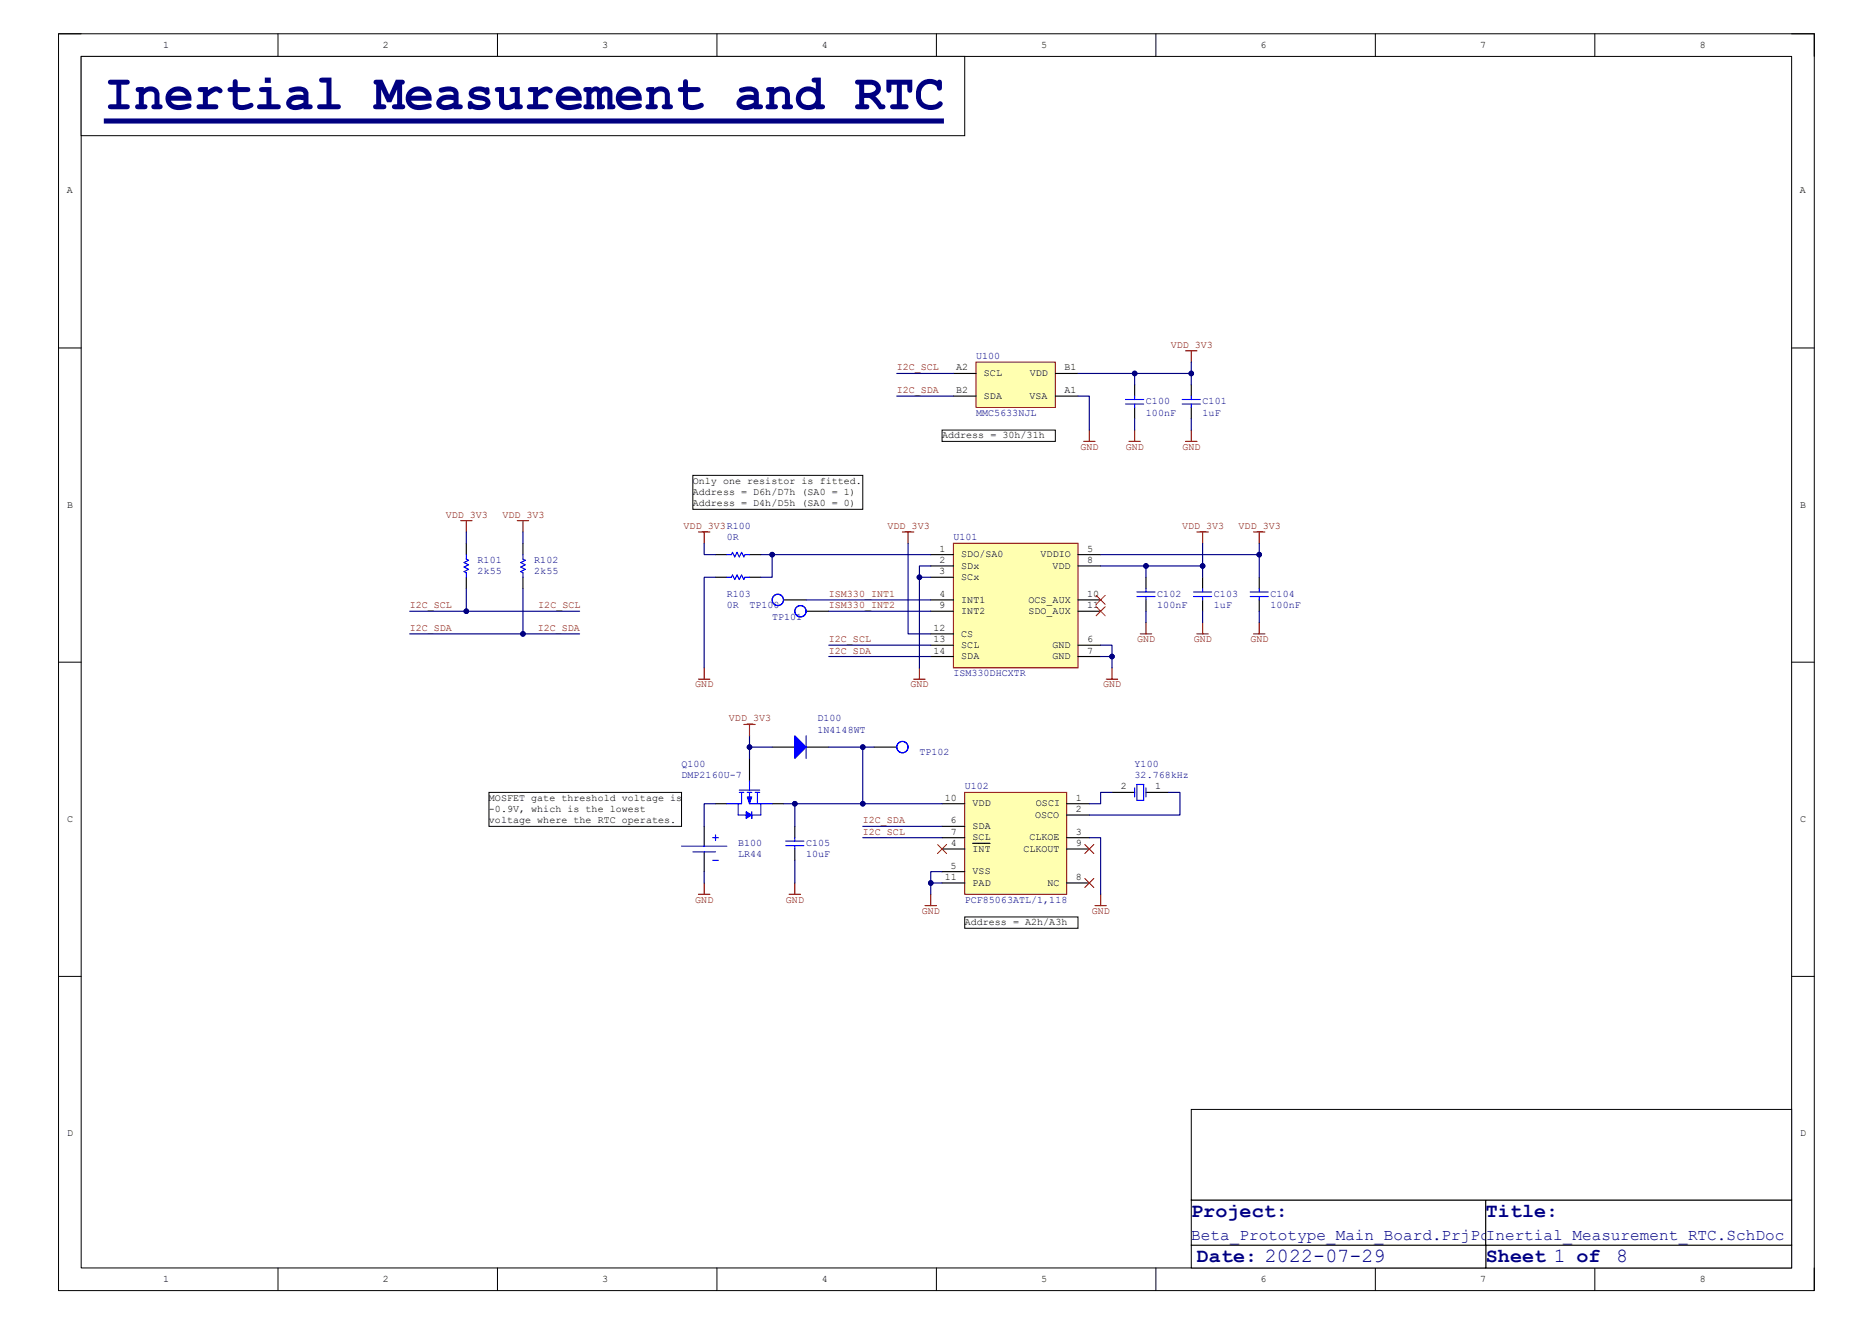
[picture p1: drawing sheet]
<svg xmlns="http://www.w3.org/2000/svg" width="420mm" height="297mm" viewBox="0 0 420 297" stroke-linecap="round" stroke-linejoin="round" font-family="sans-serif">
<path d="M13.1 7.6h393.7v281.9h-393.7z" fill="none" stroke="#000" stroke-width=".22"/>
<path d="M18.2 12.7h383.5v271.7h-383.5z" fill-rule="evenodd" fill="#fff"/>
<g fill="none" stroke="#000" stroke-width=".22">
<path d="M13.1 7.6h5.1M18.2 12.7h383.5v271.7h-383.5zM62.3 7.6v5.1M111.5 7.6v5.1M160.8 7.6v5.1M210 7.6v5.1M259.2 7.6v5.1M308.4 7.6v5.1M357.6 7.6v5.1M401.7 7.6h5.1v5.1M13.1 78.1h5.1M401.7 78.1h5.1"/>
<path d="M13.1 148.5h5.1M401.7 148.5h5.1M13.1 219h5.1M401.7 219h5.1M62.3 284.4v5.1M111.5 284.4v5.1M160.8 284.4v5.1M210 284.4v5.1M259.2 284.4v5.1M308.4 284.4v5.1M357.6 284.4v5.1M406.8 284.4v5.1"/>
</g>
<path d="M213.8 121.9h27.9v27.9h-27.9z" fill-rule="evenodd" fill="#ffffb0"/>
<path d="M213.8 121.9h27.9v27.9h-27.9z" fill="none" stroke="#800000" stroke-width=".22"/>
<g fill="none" stroke="#000" stroke-width=".25">
<path d="M160.4 124.4h2.6M160.4 129.5h2.6M168.1 124.4h2.5M168.1 129.5h2.5M208.7 124.4h5.1M208.7 127h5.1M208.7 129.5h5.1M208.7 134.6h5.1M208.7 137.1h5.1M241.7 124.4h5.1M241.7 127h5.1M241.7 134.6h5.1"/>
<path d="M241.7 137.1h5.1M257 129.5v2.5M257 134.6v2.5M282.4 129.5v2.5M282.4 134.6v2.5M208.7 144.7h5.1M208.7 147.3h5.1M208.7 142.2h5.1M241.7 144.7h5.1M241.7 147.3h5.1"/>
</g>
<path d="M163 129.5h1l.3-.5 .5 1 .5-1 .5 1 .5-1 .5 1 .2-.5h1.1M163 124.4h1l.3-.5 .5 1 .5-1 .5 1 .5-1 .5 1 .2-.5h1.1M254.9 132.8h4.1M254.9 133.8h4.1M257 132v.8M257 133.8v.8M280.3 132.8h4.1M280.3 133.8h4.1M282.4 132v.8M282.4 133.8v.8" fill="none" stroke="#00f" stroke-width=".25"/>
<g fill="none" stroke="#800000" stroke-width=".25">
<path d="M156.6 119.3h2.6M157.9 119.3v2.6M202.4 119.3h2.5M203.6 119.3v2.6M268.4 119.3h2.5M269.7 119.3v2.6M281.1 119.3h2.5M282.4 119.3v2.6M257 139.7v2.5M269.7 139.7v2.5M282.4 139.7v2.5M156.6 152.4h2.6"/>
<path d="M157.9 149.8v2.6M204.9 152.4h2.5M206.2 149.8v2.6M248.1 152.4h2.5M249.3 149.8v2.6M255.7 142.2h2.5M268.4 142.2h2.5M281.1 142.2h2.5"/>
</g>
<path d="M245.8 133.6l2 2M245.8 136.1l2 2M247.8 133.6l-2 2M247.8 136.1l-2 2" fill="none" stroke="#f00" stroke-width=".22"/>
<path d="M218.9 81.2h17.7v10.2h-17.7z" fill-rule="evenodd" fill="#ffffb0"/>
<path d="M218.9 81.2h17.7v10.2h-17.7z" fill="none" stroke="#800000" stroke-width=".22"/>
<g fill="none" stroke="#000" stroke-width=".25">
<path d="M213.8 88.9h5.1M213.8 83.8h5.1M236.6 88.9h5.1M236.6 83.8h5.1M254.4 86.3v2.6M254.4 91.4v2.5M267.1 86.3v2.6M267.1 91.4v2.5M104.6 121.9v2.5M104.6 129.5v2.5M117.3 121.9v2.5M117.3 129.5v2.5"/>
<path d="M269.7 129.5v2.5M269.7 134.6v2.5"/>
</g>
<path d="M265.9 78.7h2.5M267.1 78.7v2.5M243 99h2.5M244.3 96.5v2.5M253.2 99h2.5M254.4 96.5v2.5M265.9 99h2.5M267.1 96.5v2.5M103.3 116.8h2.5M104.6 116.8v2.5M116 116.8h2.5M117.3 116.8v2.5" fill="none" stroke="#800000" stroke-width=".25"/>
<g fill="none" stroke="#00f" stroke-width=".25">
<path d="M252.4 90.6h4.1M252.4 89.6h4.1M254.4 88.9v.7M254.4 90.6v.8M265.1 90.6h4.1M265.1 89.6h4.1M267.1 88.9v.7M267.1 90.6v.8M104.6 124.4v1l.5 .3-1 .5 1 .5-1 .5 1 .5-1 .5 .5 .3v1M117.3 124.4v1l.5 .3-1 .5 1 .5-1 .5 1 .5-1 .5 .5 .3v1M267.6 132.8h4.1M267.6 133.8h4.1"/>
<path d="M269.7 132v.8M269.7 133.8v.8"/>
</g>
<path d="M18.2 12.7h198.1v17.7h-198.1z" fill-rule="evenodd" fill="#fff"/>
<path d="M18.2 12.7h198.1v17.7h-198.1z" fill="none" stroke="#000" stroke-width=".22"/>
<path d="M23.3 27.1h188.4" fill="none" stroke="#000080" stroke-width="1.1" stroke-linecap="butt"/>
<path d="M249.3 177.8h5.1M257 177.8h5" fill="none" stroke="#000" stroke-width=".25"/>
<path d="M254.4 176.7v2.1M254.9 176h1.6v3.5h-1.6zM257 176.7v2.1" fill="none" stroke="#00f" stroke-width=".25"/>
<path d="M157.9 198.1v2.5M156.6 200.6h2.6M207.4 203.2h2.6M208.7 200.6v2.6" fill="none" stroke="#800000" stroke-width=".25"/>
<path d="M210.2 189.4l2.1 2.1M212.3 189.4l-2.1 2.1" fill="none" stroke="#f00" stroke-width=".22"/>
<path d="M216.3 177.8h22.9v22.8h-22.9z" fill-rule="evenodd" fill="#ffffb0"/>
<path d="M216.3 177.8h22.9v22.8h-22.9z" fill="none" stroke="#800000" stroke-width=".22"/>
<g fill="none" stroke="#000" stroke-width=".25">
<path d="M175.7 134.6h5.1M180.8 137.1h5M196 167.6h5.1M211.2 180.3h5.1M211.2 187.9h5.1M211.2 190.5h5.1M211.2 195.5h5.1M211.2 185.4h5.1M211.2 198.1h5.1M218.1 189.2h3.9M239.2 180.3h5.1M239.2 182.8h5.1"/>
<path d="M239.2 187.9h5.1M239.2 190.5h5.1M239.2 198.1h5.1"/>
</g>
<path d="M245.5 203.2h2.6M246.8 200.6v2.6" fill="none" stroke="#800000" stroke-width=".25"/>
<path d="M243.2 197.1l2.1 2M243.2 189.4l2.1 2.1M245.3 197.1l-2.1 2M245.3 189.4l-2.1 2.1" fill="none" stroke="#f00" stroke-width=".22"/>
<g fill="none" stroke="#00f" stroke-width=".25">
<circle cx="174.4" cy="134.6" r="1.27"/>
<circle cx="179.5" cy="137.1" r="1.27"/>
<circle cx="202.4" cy="167.6" r="1.27"/>
</g>
<path d="M155.4 106.6h38.1v7.7h-38.1z" fill-rule="evenodd" fill="#fff"/>
<path d="M155.4 106.6h38.1v7.7h-38.1z" fill="none" stroke="#000" stroke-width=".22"/>
<path d="M216.3 205.7h25.4v2.5h-25.4z" fill-rule="evenodd" fill="#fff"/>
<path d="M216.3 205.7h25.4v2.5h-25.4z" fill="none" stroke="#000" stroke-width=".22"/>
<path d="M211.2 96.5h25.4v2.5h-25.4z" fill-rule="evenodd" fill="#fff"/>
<path d="M211.2 96.5h25.4v2.5h-25.4z" fill="none" stroke="#000" stroke-width=".22"/>
<path d="M267.1 269.2h66.1v10.2h-66.1z" fill-rule="evenodd" fill="#fff"/>
<path d="M267.1 269.2h66.1v10.2h-66.1z" fill="none" stroke="#000" stroke-width=".22"/>
<path d="M333.2 269.2h68.5v10.2h-68.5z" fill-rule="evenodd" fill="#fff"/>
<path d="M333.2 269.2h68.5v10.2h-68.5z" fill="none" stroke="#000" stroke-width=".22"/>
<path d="M267.1 248.9h134.6v20.3h-134.6z" fill-rule="evenodd" fill="#fff"/>
<path d="M267.1 248.9h134.6v20.3h-134.6z" fill="none" stroke="#000" stroke-width=".22"/>
<path d="M333.2 279.4h68.5v5h-68.5z" fill-rule="evenodd" fill="#fff"/>
<path d="M333.2 279.4h68.5v5h-68.5z" fill="none" stroke="#000" stroke-width=".22"/>
<path d="M267.1 279.4h66.1v5h-66.1z" fill-rule="evenodd" fill="#fff"/>
<path d="M267.1 279.4h66.1v5h-66.1z" fill="none" stroke="#000" stroke-width=".22"/>
<path d="M173.1 167.6h5.1M180.8 167.6h5M157.9 185.4v4.4M157.9 191.1v4.4" fill="none" stroke="#000" stroke-width=".25"/>
<path d="M152.8 189.8h10.2M155.4 191.1h5M159.8 187.9h1.3M159.8 193h1.3M160.4 187.3v1.3" fill="none" stroke="#00f" stroke-width=".25"/>
<path d="M178.2 165.1l2.6 2.5-2.6 2.5z" fill="#00f"/>
<path d="M165.8 177.2h4.5M165.8 177.8h1M166.3 177.8v2.5M167.6 177.8h1M168.1 175.2v2M168.1 177.8v2.5h2.5M169.3 177.8h1M169.8 177.8v2.5M178.2 165.1l2.6 2.5-2.6 2.5zM180.8 165.1v5M165.5 180.3v2.5h1.8M168.6 182.8h2" fill="none" stroke="#00f" stroke-width=".25"/>
<path d="M168.1 170.1v5.1M160.4 180.3h2.6M173.1 180.3h2.6" fill="none" stroke="#000" stroke-width=".25"/>
<path d="M167.6 178.8h1l-.5 1.5z" fill="#00f"/>
<path d="M167.6 178.8h1l-.5 1.5z" fill="none" stroke="#00f" stroke-width=".22"/>
<path d="M165.5 180.3h.8M170.6 180.3v2.5" fill="none" stroke="#00f" stroke-width=".25"/>
<path d="M167.3 182.1l1.3 .7-1.3 .8z" fill="#00f"/>
<path d="M167.3 182.1l1.3 .7-1.3 .8z" fill="none" stroke="#00f" stroke-width=".22"/>
<path d="M163 180.3h2.5M168.6 182.1v1.5M170.6 180.3h2.5" fill="none" stroke="#00f" stroke-width=".25"/>
<path d="M257 127v2.5M257 137.1v2.6M269.7 137.1v2.6" fill="none" stroke="#000080" stroke-width=".25"/>
<circle cx="257" cy="127" r=".51" fill="#000080"/>
<circle cx="257" cy="127" r=".51" fill="none" stroke="#000080" stroke-width=".22"/>
<path d="M282.4 137.1v2.6M246.8 147.3h2.5v2.5" fill="none" stroke="#000080" stroke-width=".25"/>
<circle cx="249.3" cy="147.3" r=".51" fill="#000080"/>
<circle cx="249.3" cy="147.3" r=".51" fill="none" stroke="#000080" stroke-width=".22"/>
<path d="M246.8 144.7h2.5v2.6" fill="none" stroke="#000080" stroke-width=".25"/>
<circle cx="249.3" cy="147.3" r=".51" fill="#000080"/>
<circle cx="249.3" cy="147.3" r=".51" fill="none" stroke="#000080" stroke-width=".22"/>
<path d="M246.8 124.4h35.6v5.1" fill="none" stroke="#000080" stroke-width=".25"/>
<circle cx="282.4" cy="124.4" r=".51" fill="#000080"/>
<circle cx="282.4" cy="124.4" r=".51" fill="none" stroke="#000080" stroke-width=".22"/>
<path d="M282.4 121.9v2.5" fill="none" stroke="#000080" stroke-width=".25"/>
<circle cx="282.4" cy="124.4" r=".51" fill="#000080"/>
<circle cx="282.4" cy="124.4" r=".51" fill="none" stroke="#000080" stroke-width=".22"/>
<path d="M269.7 121.9v5.1" fill="none" stroke="#000080" stroke-width=".25"/>
<circle cx="269.7" cy="127" r=".51" fill="#000080"/>
<circle cx="269.7" cy="127" r=".51" fill="none" stroke="#000080" stroke-width=".22"/>
<path d="M208.7 129.5h-2.5v20.3" fill="none" stroke="#000080" stroke-width=".25"/>
<circle cx="206.2" cy="129.5" r=".51" fill="#000080"/>
<circle cx="206.2" cy="129.5" r=".51" fill="none" stroke="#000080" stroke-width=".22"/>
<path d="M208.7 127h-2.5v2.5" fill="none" stroke="#000080" stroke-width=".25"/>
<circle cx="206.2" cy="129.5" r=".51" fill="#000080"/>
<circle cx="206.2" cy="129.5" r=".51" fill="none" stroke="#000080" stroke-width=".22"/>
<path d="M160.4 129.5h-2.5v20.3M170.6 124.4h2.5v5.1h-2.5M185.8 137.1h22.9M203.6 121.9v20.3h5.1M185.8 144.7h22.9M185.8 147.3h22.9" fill="none" stroke="#000080" stroke-width=".25"/>
<circle cx="173.1" cy="124.4" r=".51" fill="#000080"/>
<circle cx="173.1" cy="124.4" r=".51" fill="none" stroke="#000080" stroke-width=".22"/>
<path d="M157.9 121.9v2.5h2.5M173.1 124.4h35.6" fill="none" stroke="#000080" stroke-width=".25"/>
<circle cx="173.1" cy="124.4" r=".51" fill="#000080"/>
<circle cx="173.1" cy="124.4" r=".51" fill="none" stroke="#000080" stroke-width=".22"/>
<path d="M254.4 83.8v2.5" fill="none" stroke="#000080" stroke-width=".25"/>
<circle cx="254.4" cy="83.8" r=".51" fill="#000080"/>
<circle cx="254.4" cy="83.8" r=".51" fill="none" stroke="#000080" stroke-width=".22"/>
<path d="M201.1 83.8h12.7M201.1 88.9h12.7M241.7 88.9h2.6v7.6M254.4 93.9v2.6M267.1 93.9v2.6M104.6 132v5.1" fill="none" stroke="#000080" stroke-width=".25"/>
<circle cx="104.6" cy="137.1" r=".51" fill="#000080"/>
<circle cx="104.6" cy="137.1" r=".51" fill="none" stroke="#000080" stroke-width=".22"/>
<path d="M117.3 132v10.2h12.7" fill="none" stroke="#000080" stroke-width=".25"/>
<circle cx="117.3" cy="142.2" r=".51" fill="#000080"/>
<circle cx="117.3" cy="142.2" r=".51" fill="none" stroke="#000080" stroke-width=".22"/>
<path d="M91.9 142.2h25.4" fill="none" stroke="#000080" stroke-width=".25"/>
<circle cx="117.3" cy="142.2" r=".51" fill="#000080"/>
<circle cx="117.3" cy="142.2" r=".51" fill="none" stroke="#000080" stroke-width=".22"/>
<path d="M104.6 119.3v2.6M117.3 119.3v2.6M157.9 195.5v2.6M193.5 187.9h17.7M193.5 185.4h17.7M211.2 198.1h-2.5v2.5" fill="none" stroke="#000080" stroke-width=".25"/>
<circle cx="208.7" cy="198.1" r=".51" fill="#000080"/>
<circle cx="208.7" cy="198.1" r=".51" fill="none" stroke="#000080" stroke-width=".22"/>
<path d="M211.2 195.5h-2.5v2.6" fill="none" stroke="#000080" stroke-width=".25"/>
<circle cx="208.7" cy="198.1" r=".51" fill="#000080"/>
<circle cx="208.7" cy="198.1" r=".51" fill="none" stroke="#000080" stroke-width=".22"/>
<path d="M241.7 83.8h25.4M249.3 177.8h-2.5v2.5h-2.5M262 177.8h2.6v5h-20.3M244.3 187.9h2.5v12.7" fill="none" stroke="#000080" stroke-width=".25"/>
<circle cx="267.1" cy="83.8" r=".51" fill="#000080"/>
<circle cx="267.1" cy="83.8" r=".51" fill="none" stroke="#000080" stroke-width=".22"/>
<circle cx="254.4" cy="83.8" r=".51" fill="#000080"/>
<circle cx="254.4" cy="83.8" r=".51" fill="none" stroke="#000080" stroke-width=".22"/>
<path d="M246.8 127h22.9v2.5" fill="none" stroke="#000080" stroke-width=".25"/>
<circle cx="269.7" cy="127" r=".51" fill="#000080"/>
<circle cx="269.7" cy="127" r=".51" fill="none" stroke="#000080" stroke-width=".22"/>
<circle cx="257" cy="127" r=".51" fill="#000080"/>
<circle cx="257" cy="127" r=".51" fill="none" stroke="#000080" stroke-width=".22"/>
<path d="M267.1 81.2v5.1" fill="none" stroke="#000080" stroke-width=".25"/>
<circle cx="267.1" cy="83.8" r=".51" fill="#000080"/>
<circle cx="267.1" cy="83.8" r=".51" fill="none" stroke="#000080" stroke-width=".22"/>
<path d="M91.9 137.1h38.1" fill="none" stroke="#000080" stroke-width=".25"/>
<circle cx="104.6" cy="137.1" r=".51" fill="#000080"/>
<circle cx="104.6" cy="137.1" r=".51" fill="none" stroke="#000080" stroke-width=".22"/>
<path d="M180.8 134.6h27.9M168.1 165.1v2.5h5M160.4 180.3h-2.5v5.1" fill="none" stroke="#000080" stroke-width=".25"/>
<circle cx="168.1" cy="167.6" r=".51" fill="#000080"/>
<circle cx="168.1" cy="167.6" r=".51" fill="none" stroke="#000080" stroke-width=".22"/>
<path d="M166.8 162.5h2.5M168.1 162.5v2.6" fill="none" stroke="#800000" stroke-width=".25"/>
<path d="M168.1 167.6v2.5" fill="none" stroke="#000080" stroke-width=".25"/>
<circle cx="168.1" cy="167.6" r=".51" fill="#000080"/>
<circle cx="168.1" cy="167.6" r=".51" fill="none" stroke="#000080" stroke-width=".22"/>
<path d="M175.7 180.3h35.5" fill="none" stroke="#000080" stroke-width=".25"/>
<circle cx="178.2" cy="180.3" r=".51" fill="#000080"/>
<circle cx="178.2" cy="180.3" r=".51" fill="none" stroke="#000080" stroke-width=".22"/>
<circle cx="193.5" cy="180.3" r=".51" fill="#000080"/>
<circle cx="193.5" cy="180.3" r=".51" fill="none" stroke="#000080" stroke-width=".22"/>
<path d="M185.8 167.6h7.7" fill="none" stroke="#000080" stroke-width=".25"/>
<circle cx="193.5" cy="167.6" r=".51" fill="#000080"/>
<circle cx="193.5" cy="167.6" r=".51" fill="none" stroke="#000080" stroke-width=".22"/>
<path d="M196 167.6h-2.5v12.7" fill="none" stroke="#000080" stroke-width=".25"/>
<circle cx="193.5" cy="167.6" r=".51" fill="#000080"/>
<circle cx="193.5" cy="167.6" r=".51" fill="none" stroke="#000080" stroke-width=".22"/>
<circle cx="193.5" cy="180.3" r=".51" fill="#000080"/>
<circle cx="193.5" cy="180.3" r=".51" fill="none" stroke="#000080" stroke-width=".22"/>
<path d="M109.6 177.8h43.2v7.6h-43.2z" fill-rule="evenodd" fill="#fff"/>
<path d="M109.6 177.8h43.2v7.6h-43.2z" fill="none" stroke="#000" stroke-width=".22"/>
<path d="M178.2 185.4v2.5M178.2 190.5v2.5" fill="none" stroke="#000" stroke-width=".25"/>
<path d="M176.2 189.7h4.1M176.2 188.7h4.1M178.2 187.9v.8M178.2 189.7v.8" fill="none" stroke="#00f" stroke-width=".25"/>
<path d="M178.2 198.1v2.5M177 200.6h2.5" fill="none" stroke="#800000" stroke-width=".25"/>
<path d="M178.2 180.3v5.1M178.2 193v5.1" fill="none" stroke="#000080" stroke-width=".25"/>
<circle cx="178.2" cy="180.3" r=".51" fill="#000080"/>
<circle cx="178.2" cy="180.3" r=".51" fill="none" stroke="#000080" stroke-width=".22"/>
<text font-size="11.2" fill="#000080" x="23.3" y="24.5">Inertial Measurement and RTC</text>
<g font-size="4.5" fill="#00007f">
<text x="267.1" y="272.9">Project:</text>
<text x="333.2" y="272.9">Title:</text>
<text x="268.4" y="283.1">Date: 2022-07-29</text>
<text x="333.2" y="283.1">Sheet 1 of</text>
<text x="362.4" y="283.1">8</text>
</g>
<g font-size="3.6" fill="#00007f">
<text x="267.1" y="278.3">Beta_Prototype_Main_Board.PrjPcb</text>
<text x="333.2" y="278.3">Inertial_Measurement_RTC.SchDoc</text>
</g>
<g font-size="2.2">
<text x="36.6" y="10.7">1</text>
<text x="85.9" y="10.7">2</text>
<text x="135" y="10.7">3</text>
<text x="184.3" y="10.7">4</text>
<text x="233.5" y="10.7">5</text>
<text x="282.7" y="10.7">6</text>
<text x="331.9" y="10.7">7</text>
<text x="381.1" y="10.7">8</text>
<text x="15" y="43.4">A</text>
<text x="403.6" y="43.4">A</text>
<text x="214.4" y="83.1">A2</text>
<text x="238.7" y="83.1">B1</text>
<text x="214.4" y="88.2">B2</text>
<text x="220.6" y="84.4">SCL</text>
<text x="220.6" y="89.5">SDA</text>
<text x="230.8" y="89.5">VSA</text>
<text x="230.9" y="84.4">VDD</text>
<text x="238.7" y="88.2">A1</text>
<text x="211.2" y="98.3">Address = 30h/31h</text>
<text x="15.1" y="113.9">B</text>
<text x="155.4" y="108.5">Only one resistor is fitted.</text>
<text x="155.4" y="111">Address = D6h/D7h (SA0 = 1)</text>
<text x="155.4" y="113.6">Address = D4h/D5h (SA0 = 0)</text>
<text x="403.7" y="113.9">B</text>
<text x="210.7" y="123.7">1</text>
<text x="215.6" y="125">SDO/SA0</text>
<text x="233.3" y="125">VDDIO</text>
<text x="243.8" y="123.7">5</text>
<text x="210.6" y="128.8">3</text>
<text x="210.7" y="126.3">2</text>
<text x="215.6" y="127.6">SDx</text>
<text x="215.6" y="130.1">SCx</text>
<text x="236" y="127.6">VDD</text>
<text x="243.8" y="126.3">8</text>
<text x="210.6" y="136.4">9</text>
<text x="210.7" y="133.9">4</text>
<text x="215.6" y="135.2">INT1</text>
<text x="215.6" y="137.7">INT2</text>
<text x="230.6" y="135.2">OCS_AUX</text>
<text x="230.6" y="137.7">SDO_AUX</text>
<text x="243.8" y="133.9">10</text>
<text x="243.8" y="136.4">11</text>
<text x="209.3" y="141.5">12</text>
<text x="215.6" y="142.8">CS</text>
<text x="209.3" y="144.1">13</text>
<text x="209.3" y="146.6">14</text>
<text x="215.6" y="145.3">SCL</text>
<text x="215.6" y="147.9">SDA</text>
<text x="236" y="145.3">GND</text>
<text x="236" y="147.9">GND</text>
<text x="243.8" y="144.1">6</text>
<text x="243.8" y="146.6">7</text>
<text x="109.6" y="179.6">MOSFET gate threshold voltage is</text>
<text x="211.8" y="179.6">10</text>
<text x="241.2" y="179.6">1</text>
<text x="251.3" y="177.1">2</text>
<text x="259" y="177.1">1</text>
<text x="15.1" y="184.4">C</text>
<text x="109.6" y="182.2">-0.9V, which is the lowest</text>
<text x="109.6" y="184.7">voltage where the RTC operates.</text>
<text x="213.1" y="184.7">6</text>
<text x="218.1" y="186">SDA</text>
<text x="218.1" y="180.9">VDD</text>
<text x="232.1" y="183.4">OSCO</text>
<text x="232.3" y="180.9">OSCI</text>
<text x="241.2" y="182.2">2</text>
<text x="403.7" y="184.4">C</text>
<text x="213.2" y="189.8">4</text>
<text x="213.2" y="187.2">7</text>
<text x="218.1" y="191.1">INT</text>
<text x="218.1" y="188.5">SCL</text>
<text x="229.5" y="191.1">CLKOUT</text>
<text x="230.8" y="188.5">CLKOE</text>
<text x="241.2" y="187.2">3</text>
<text x="241.2" y="189.8">9</text>
<text x="211.8" y="197.4">11</text>
<text x="213.1" y="194.9">5</text>
<text x="218.1" y="196.1">VSS</text>
<text x="241.2" y="197.4">8</text>
<text x="218.1" y="198.7">PAD</text>
<text x="234.9" y="198.7">NC</text>
<text x="216.3" y="207.6">Address = A2h/A3h</text>
<text x="15" y="254.8">D</text>
<text x="403.6" y="254.8">D</text>
<text x="36.6" y="287.6">1</text>
<text x="85.9" y="287.6">2</text>
<text x="135" y="287.6">3</text>
<text x="184.3" y="287.6">4</text>
<text x="233.5" y="287.6">5</text>
<text x="282.7" y="287.6">6</text>
<text x="331.9" y="287.6">7</text>
<text x="381.1" y="287.6">8</text>
</g>
<g font-size="2.2" fill="#800000">
<text x="201.1" y="83.1">I2C_SCL</text>
<text x="262.5" y="78">VDD_3V3</text>
<text x="201.1" y="88.2">I2C_SDA</text>
<text x="242.3" y="100.9">GND</text>
<text x="252.4" y="100.9">GND</text>
<text x="265.1" y="100.9">GND</text>
<text x="99.9" y="116.1">VDD_3V3</text>
<text x="112.6" y="116.1">VDD_3V3</text>
<text x="153.3" y="118.7">VDD_3V3R100</text>
<text x="199" y="118.7">VDD_3V3</text>
<text x="265" y="118.7">VDD_3V3</text>
<text x="277.7" y="118.7">VDD_3V3</text>
<text x="91.9" y="136.4">I2C_SCL</text>
<text x="120.7" y="136.4">I2C_SCL</text>
<text x="185.8" y="133.9">ISM330_INT1</text>
<text x="185.8" y="136.4">ISM330_INT2</text>
<text x="91.9" y="141.5">I2C_SDA</text>
<text x="120.6" y="141.5">I2C_SDA</text>
<text x="185.8" y="144.1">I2C_SCL</text>
<text x="185.8" y="146.6">I2C_SDA</text>
<text x="255" y="144.1">GND</text>
<text x="267.7" y="144.1">GND</text>
<text x="280.4" y="144.1">GND</text>
<text x="155.9" y="154.2">GND</text>
<text x="204.2" y="154.2">GND</text>
<text x="247.4" y="154.2">GND</text>
<text x="163.4" y="161.8">VDD_3V3</text>
<text x="193.5" y="184.7">I2C_SDA</text>
<text x="193.5" y="187.2">I2C_SCL</text>
<text x="155.9" y="202.5">GND</text>
<text x="176.2" y="202.5">GND</text>
<text x="206.7" y="205">GND</text>
<text x="244.8" y="205">GND</text>
</g>
<g font-size="2.2" fill="#000080">
<text x="218.9" y="80.6">U100</text>
<text x="218.9" y="93.3">MMC5633NJL</text>
<text x="257" y="90.7">C100</text>
<text x="257" y="93.3">100nF</text>
<text x="269.7" y="90.7">C101</text>
<text x="269.7" y="93.3">1uF</text>
<text x="163" y="121.2">0R</text>
<text x="213.8" y="121.2">U101</text>
<text x="107.1" y="126.3">R101</text>
<text x="107.1" y="128.8">2k55</text>
<text x="119.8" y="126.3">R102</text>
<text x="119.8" y="128.8">2k55</text>
<text x="163" y="133.9">R103</text>
<text x="163" y="136.4">0R</text>
<text x="168.1" y="136.4">TP100</text>
<text x="259.5" y="133.9">C102</text>
<text x="259.5" y="136.4">100nF</text>
<text x="272.2" y="133.9">C103</text>
<text x="272.2" y="136.4">1uF</text>
<text x="284.9" y="133.9">C104</text>
<text x="284.9" y="136.4">100nF</text>
<text x="173.1" y="139">TP101</text>
<text x="213.8" y="151.7">ISM330DHCXTR</text>
<text x="183.3" y="161.8">D100</text>
<text x="183.3" y="164.4">1N4148WT</text>
<text x="152.8" y="172">Q100</text>
<text x="206.2" y="169.5">TP102</text>
<text x="254.4" y="172">Y100</text>
<text x="152.8" y="174.5">DMP2160U-7</text>
<text x="216.3" y="177.1">U102</text>
<text x="254.4" y="174.5">32.768kHz</text>
<text x="165.5" y="189.8">B100</text>
<text x="180.8" y="189.8">C105</text>
<text x="165.5" y="192.3">LR44</text>
<text x="180.8" y="192.3">10uF</text>
<text x="216.3" y="202.5">PCF85063ATL/1,118</text>
</g>
</svg>
